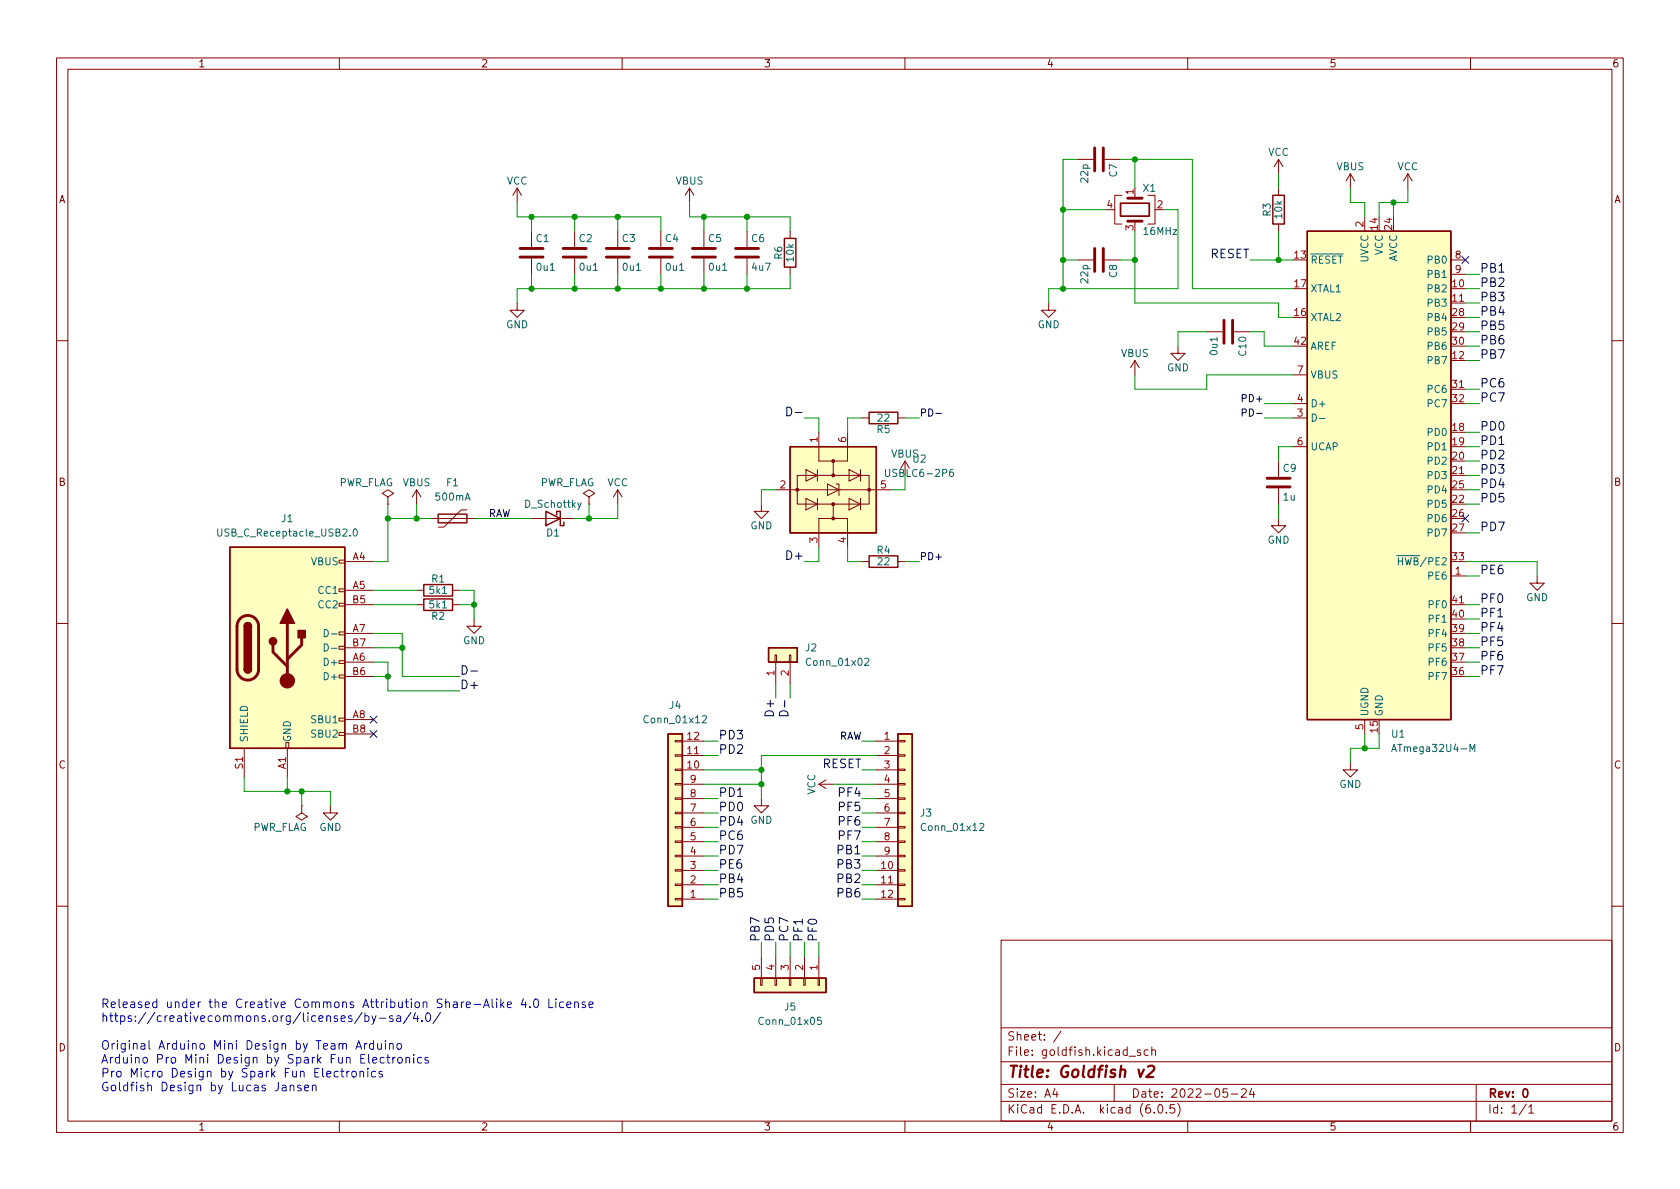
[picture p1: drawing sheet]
<svg xmlns="http://www.w3.org/2000/svg" width="297mm" height="210mm" viewBox="0 0 297 210" stroke-linecap="round" stroke-linejoin="round" font-family="sans-serif">
<g fill="none" stroke="#840000" stroke-width=".18">
<path d="M10 10.2h277v190.1h-277zM12 12.2h273v186.1h-273zM60 10.2v2M110 10.2v2M160 10.2v2M210 10.2v2M260 10.2v2M91.4 33.3l-.7 1.2M91.4 33.3v2.5M91.4 33.3l.8 1.2M121.9 33.3l-.7 1.2M121.9 33.3v2.5"/>
<path d="M121.9 33.3l.8 1.2M190.5 28.2h2.8M195.3 28.2h2.8M198.4 34.5h-1.3v5.1h1.3M200.7 34.5v.5M200.7 39.1v.5M202.9 34.5h1.3v5.1h-1.3M226.1 28.2l-.8 1.3M226.1 28.2v2.5M226.1 33.3v1.2M226.1 39.6v1.3M226.1 28.2l.7 1.3"/>
<path d="M238.8 30.7l-.8 1.3M238.8 30.7v2.6M238.8 30.7l.7 1.3M241.3 38.3v2.6M248.9 30.7l-.7 1.3M248.9 30.7v2.6M248.9 30.7l.8 1.3M91.4 53.6v1.3h1.3l-1.3 1.2-1.2-1.2h1.2M94 40.9v2.8M94 45.7v2.8M101.6 40.9v2.8M101.6 45.7v2.8"/>
<path d="M109.2 40.9v2.8M109.2 45.7v2.8M116.8 40.9v2.8M116.8 45.7v2.8M124.5 40.9v2.8M124.5 45.7v2.8M132.1 40.9v2.8M132.1 45.7v2.8M139.7 40.9v1.3M139.7 47.2v1.3M185.4 53.6v1.3h1.3l-1.3 1.2-1.3-1.2h1.3M190.5 46h2.8"/>
<path d="M195.3 46h2.8M213.4 58.7h2.8M218.2 58.7h2.8M256.5 53.6h2.6M256.5 46h2.6M256.5 48.5h2.6M10 60.2h2M144.8 76.4v5.1h2.5M149.9 76.4v5.1h-2.6v2.6M152.4 73.9h1.3M158.7 73.9h1.3M200.7 63.7v2.6"/>
<path d="M200.7 63.7l-.8 1.3M200.7 63.7l.7 1.3M208.3 61.2v1.3h1.2l-1.2 1.2-1.3-1.2h1.3M228.6 73.9h2.5M228.6 71.4h2.5M228.6 79h2.5M228.6 66.3h2.5M256.5 68.8h2.6M285 60.2h2M59.9 99.1h1.1v.5h-1.1zM61 99.3h5M68.6 87.9l1-.7-1-.6-1 .6 1 .7v1.2"/>
<path d="M68.6 89.1h.1M73.7 86.6l-.8 1.3M73.7 86.6v2.5M73.7 86.6l.7 1.3M76.2 91.7h7.6M82.5 90.2h-1l-3 3h-1M94 91.7h7.6M104.1 87.9l1.1-.7-1.1-.6-1 .6 1 .7v1.2M104.1 89.1h.1M109.2 86.6l-.7 1.3M109.2 86.6v2.5M109.2 86.6l.8 1.3"/>
<path d="M134.6 89.1v1.3h1.3l-1.3 1.3-1.3-1.3h1.3M137.2 86.6h20.3M141 84.1h12.7v5h-12.7zM142.5 83.1l2 1-2 1zM142.5 88.1l2 1-2 1.1zM144.5 83.1v2M144.5 88.1v2.1M146.3 85.6l2 1-2 1zM147.3 89.1v2.6h2.6v5.1M147.3 91.7h-2.5v5.1M147.8 85.6h.5v2M150.1 83.1l2 1-2 1z"/>
<path d="M150.1 88.1l2 1-2 1.1zM152.1 83.1v2M152.1 88.1v2.1M152.4 99.3h1.3M158.7 99.3h1.3M160 81.5v2.6M160 81.5l-.7 1.3M160 81.5l.8 1.3M226.1 91.7v1.3h1.2l-1.2 1.2-1.3-1.2h1.3M226.1 81.5v2.8M226.1 86.4v2.7M256.5 84.1h2.6"/>
<path d="M10 110.2h2M59.9 119.4h1.1v.5h-1.1zM59.9 116.8h1.1v.5h-1.1zM59.9 114.3h1.1v.5h-1.1zM59.9 111.8h1.1v.5h-1.1zM59.9 106.7h1.1v.5h-1.1zM59.9 104.1h1.1v.5h-1.1zM61 106.9h5M61 104.4h5M61 117.1h5M61 112h5M61 119.6h5"/>
<path d="M61 114.5h5M73.7 106.9h1.2M73.7 104.4h1.2M80 106.9h1.3M80 104.4h1.3M83.8 109.5v1.2h1.3l-1.3 1.3-1.3-1.3h1.3M137 115.8h.3v1.3h-.3zM137.2 117.1v3.8M139.6 115.8h.2v1.3h-.2zM139.7 117.1v3.8M256.5 101.8h2.6M256.5 106.9h2.6"/>
<path d="M271.8 101.8v1.3h1.2l-1.2 1.3-1.3-1.3h1.3M285 110.2h2M43.2 132.3v5.1M50.5 131.3h.6v1h-.6zM50.8 132.3v5.1M59.9 129.5h1.1v.5h-1.1zM59.9 127h1.1v.5h-1.1zM61 127.2h5M61 129.8h5M119.4 130.9h1.2v.3h-1.2zM119.4 133.5h1.2v.2h-1.2zM119.4 136h1.2v.3h-1.2z"/>
<path d="M119.4 138.6h1.2v.2h-1.2zM120.6 131.1h3.9M120.6 133.6h3.9M120.6 136.1h3.9M120.6 138.7h3.9M144.8 138.7h2.5M144.8 138.7l1.2 .7M146 137.9l-1.2 .8M154.9 131.1h3.8M154.9 133.6h3.8M154.9 136.1h3.8M154.9 138.7h3.8"/>
<path d="M158.7 138.6h1.3v.2h-1.3zM158.7 136h1.3v.3h-1.3zM158.7 133.5h1.3v.2h-1.3zM158.7 130.9h1.3v.3h-1.3zM238.8 134.9v1.2h1.2l-1.2 1.3-1.3-1.3h1.3M241.3 127.2v2.6M53.3 142.5v1.3l1.1 .6-1.1 .6-1-.6 1-.6M53.3 142.5h.1M58.4 142.5v1.3h1.3l-1.3 1.2-1.3-1.2h1.3M119.4 141.1h1.2v.2h-1.2zM119.4 143.6h1.2v.3h-1.2zM119.4 146.2h1.2v.2h-1.2z"/>
<path d="M119.4 148.7h1.2v.3h-1.2zM119.4 151.3h1.2v.2h-1.2zM119.4 153.8h1.2v.2h-1.2zM119.4 156.3h1.2v.3h-1.2zM119.4 158.9h1.2v.2h-1.2zM120.6 153.9h3.9M120.6 156.5h3.9M120.6 159h3.9M120.6 141.2h3.9M120.6 143.8h3.9M120.6 146.3h3.9M120.6 148.8h3.9"/>
<path d="M120.6 151.4h3.9M134.6 141.2v1.3h1.3l-1.3 1.3-1.3-1.3h1.3M154.9 153.9h3.8M154.9 156.5h3.8M154.9 159h3.8M154.9 141.2h3.8M154.9 143.8h3.8M154.9 146.3h3.8M154.9 148.8h3.8M154.9 151.4h3.8M158.7 158.9h1.3v.2h-1.3zM158.7 156.3h1.3v.3h-1.3z"/>
<path d="M158.7 153.8h1.3v.2h-1.3zM158.7 151.3h1.3v.2h-1.3zM158.7 148.7h1.3v.3h-1.3zM158.7 146.2h1.3v.2h-1.3zM158.7 143.6h1.3v.3h-1.3zM158.7 141.1h1.3v.2h-1.3zM10 160.2h2M134.5 173h.2v1.2h-.2zM134.6 169.2v3.8M137 173h.3v1.2h-.3zM137.2 169.2v3.8M139.6 173h.2v1.2h-.2z"/>
<path d="M139.7 169.2v3.8M142.1 173h.3v1.2h-.3zM142.2 169.2v3.8M144.7 173h.2v1.2h-.2zM144.8 169.2v3.8M177 166.3h108v32h-108zM285 160.2h2M60 198.3v2M110 198.3v2M160 198.3v2M177 194.8h108M177 191.8h108"/>
<path d="M177 187.8h108M177 181.8h108M186.5 192.5l-.4 1h1M186.9 193v1M187.6 182.4l-1.3 1.9M197 191.8v3M199.6 186.8h1.2M201.6 185.7l-.3-.1-.2 .2v.3l.5 .1v.4h-.5M203 185.7l-.4-.1-.3 .3v.4l.1 .3h.6M203.6 185.8l.3-.2 .3 .1 .1 .9M203.6 185.1v1.5M204.1 196.7v.1"/>
<path d="M204.9 195.4l.2-.1a.81 .81 0 0 1 .6 .7 .81 .81 0 0 1-.3 .8h-.2a.81 .81 0 0 1-.6-.6 .81 .81 0 0 1 .3-.8zM206.2 196.7v.1M207.6 195.3h-.7v.7l.2-.1 .5 .1 .1 .2-.1 .5-.2 .1-.5-.1M208.2 195.1a1.72 1.72 0 0 1 0 2.3M210 198.3v2M217 192.5h-.7l-.1 .7 .2-.1 .5 .1 .2 .2-.1 .5-.2 .1-.6-.1M217.7 193.5h1.2M219.5 192.7l.6-.2 .2 .2 .1 .3-1 1h1M221.3 192.5l-.4 1h1M221.6 193v1M260 198.3v2M261 191.8v6.5"/>
<path d="M269.9 195.3l-1.3 1.9M270.3 195.8l.4-.5v1.5M270.3 196.8h.9"/>
</g>
<path d="M198.1 35.9h5.1v2.3h-5.1zM269.4 192.7l.2-.2a.8 .8 0 0 1 .5 .8 .8 .8 0 0 1-.5 .7l-.2-.1-.1-.4z" fill="none" stroke="#840000" stroke-width=".3"/>
<path d="M201.3 189.1l.3 1.4 .7-1.4M203 188.7l.3-.2h.5a.45 .45 0 0 1 .3 .5l-.2 .3-1.2 1.2h1.2" fill="none" stroke="#840000" stroke-width=".4"/>
<g fill="#ffffc2" stroke="#ffffc2" stroke-width=".18">
<path d="M139.7 79h15.2v15.2h-15.2z"/>
<path d="M158.7 129.8h2.6v30.5h-2.6z"/>
<path d="M231.1 40.9h25.4v86.3h-25.4z"/>
<path d="M135.9 114.5h5.1v2.6h-5.1z"/>
<path d="M118.1 129.8h2.5v30.5h-2.5z"/>
<path d="M40.6 96.8h20.4v35.5h-20.4z"/>
<path d="M133.3 173h12.7v2.5h-12.7z"/>
</g>
<g fill="none" stroke="#840000" stroke-width=".25">
<path d="M225 34.5h2.1v5.1h-2.1zM138.7 42.2h2v5h-2zM231.1 40.9h25.4v86.3h-25.4zM139.7 79h15.2v15.2h-15.2zM153.7 72.9h5v2h-5zM40.6 96.8h20.4v35.5h-20.4zM77.5 90.9h5v1.6h-5zM96.5 90.4l2.6 1.3-2.6 1.3zM98.4 91.1v-.7h.7v2.6h.6v-.7M153.7 98.3h5v2h-5zM43.2 118.4a.64 .64 0 0 0 .6 .6 .64 .64 0 0 0 .6-.6M43.2 110.7a.64 .64 0 0 1 .6-.6 .64 .64 0 0 1 .6 .6"/>
<path d="M74.9 105.9h5.1v2h-5.1zM74.9 103.4h5.1v2h-5.1zM135.9 114.5h5.1v2.6h-5.1zM118.1 129.8h2.5v30.5h-2.5zM158.7 129.8h2.6v30.5h-2.6zM133.3 173h12.7v2.5h-12.7z"/>
</g>
<g fill="#840000" stroke="#840000" stroke-width=".18">
<circle cx="147.3" cy="81.5" r=".25"/>
<circle cx="147.3" cy="84.1" r=".25"/>
<circle cx="141" cy="86.6" r=".25"/>
<circle cx="153.7" cy="86.6" r=".25"/>
<circle cx="147.3" cy="89.1" r=".25"/>
<circle cx="147.3" cy="91.7" r=".25"/>
<circle cx="50.8" cy="120.4" r="1.27"/>
</g>
<g fill="none" stroke="#006464" stroke-width=".18">
<path d="M232 73.2a.64 .64 0 0 1 .8 .6 .64 .64 0 0 1-.8 .7zM233.3 74h1M38.5 93.5v1.1l.2 .2h.3l.2-.2v-1.1M62.6 93.7l.1-.2a.68 .68 0 0 1 .5 .7 .68 .68 0 0 1-.5 .6l-.1-.1-.2-.4zM102.7 88.9l-.4 1.1-.2 .1M156.6 83v1l.2 .3h.3l.2-.3v-1M168.5 83l-.4 .1a.85 .85 0 0 0 0 1.2l.4-.2 .1-.4-.2-.2h-.3l-.2 .2M57.3 111.3a.64 .64 0 0 1 .8 .6 .64 .64 0 0 1-.8 .7zM57.3 113.9a.64 .64 0 0 1 .8 .6 .64 .64 0 0 1-.8 .6zM58.6 112.1h1M58.6 114.6h1M152.9 116.5l.5-.1 .2 .4-.8 .9h.8"/>
<path d="M124.2 126.7l.5-.1 .2 .3-.8 .9h.8M246.1 132.9l.4-1.3 .4 1.3M246.2 132.5h.6M259.9 132.9v-1.3l.4 .9 .5-.9v1.3M173.2 145.7l.5-.1 .2 .4-.7 .9h.7M145.2 179.9h-.6l-.1 .6 .2-.1h.4l.1 .2v.4l-.2 .2-.5-.2"/>
</g>
<g fill="none" stroke="#840000" stroke-width=".51">
<path d="M193.5 26.2v4M195.1 26.2v4M199.4 35h2.5M199.4 39.1h2.5M91.9 45.5h4.1M91.9 43.9h4.1M99.6 45.5h4M99.6 43.9h4M107.2 45.5h4.1M107.2 43.9h4.1M114.8 45.5h4.1M114.8 43.9h4.1"/>
<path d="M122.4 45.5h4.1M122.4 43.9h4.1M130 45.5h4.1M130 43.9h4.1M193.5 43.9v4.1M195.1 43.9v4.1M216.4 56.6v4.1M217.9 56.6v4.1M224 86.1h4.1M224 84.6h4.1M42.5 109.4a1.91 1.91 0 0 1 2-.4 1.91 1.91 0 0 1 1.2 1.7v7.7a1.91 1.91 0 0 1-1.9 1.9 1.91 1.91 0 0 1-1.9-1.9v-7.8l.2-.7zM48.3 114v1.3l2.5 2.6"/>
<path d="M50.8 110.2v10.2M53.3 112.8v1.2l-2.5 2.6"/>
</g>
<g fill="#840000" stroke="#840000" stroke-width=".25">
<path d="M43.2 118.4h1.2a.64 .64 0 0 1-.6 .6 .64 .64 0 0 1-.6-.6z"/>
<path d="M43.2 110.7h1.2v7.7h-1.2z"/>
<path d="M43.4 110.3a.64 .64 0 0 1 .7-.1 .64 .64 0 0 1 .3 .5h-1.2z"/>
<path d="M50.8 107.7l1.3 2.5h-2.6z"/>
<path d="M52.7 111.5h1.3v1.3h-1.3z"/>
<circle cx="48.3" cy="113.4" r=".63"/>
</g>
<path d="M139.1 72a.77 .77 0 0 1 .9 .8 .77 .77 0 0 1-.9 .7zM140.6 72.9h1.2M165.5 73.1h.9M219.6 73l.6-.1 .2-.2-.1-.3-.7-.1v1.3M81.7 117.7a.77 .77 0 0 1 .9 .8 .77 .77 0 0 1-.9 .7zM83.2 118.7h1.2M137.9 126a.82 .82 0 0 1 .9-.3 .82 .82 0 0 1 .5 .9h-1.5zM138.7 123.9v1.1" fill="none" stroke="#0f0f0f" stroke-width=".18"/>
<g fill="none" stroke="#0000c2" stroke-width=".18">
<path d="M64 179l-1.3 2M64.5 179.7l.5-.1 .2 .3v.4l-.1 .3h-.6M64.5 179.1v1.5M65.8 179.6l.3 1M66.5 179.6l-.5 1.4-.2 .1M69.5 179.7l-.4-.1-.2 .2v.3l.6 .1v.4h-.6M70.2 179.7h.6v.9M70.8 180l-.5 .1a.3 .3 0 0 0-.2 .2 .3 .3 0 0 0 .2 .3h.5M72.6 179l-1.3 2M73.4 179l-.3 1.1h.9M73.8 179.6v1M75.4 179.3l.2-.2a.83 .83 0 0 1 .6 .6 .83 .83 0 0 1-.3 .9h-.1a.82 .82 0 0 1-.4-1.3z"/>
<path d="M77.9 179l-1.3 2M88.7 177.6l.4 .6M89.1 177.2l-.6 .5M89.7 177.7l.7-.2v-.3h-.5l-.2 .2 .1 .7h.6M92.5 176.6l-.3 1.1h.9M92.9 177.2v1M93.7 178v.2M94.5 176.8l.2-.1a.83 .83 0 0 1 .6 .6 .83 .83 0 0 1-.3 .8l-.1 .1a.82 .82 0 0 1-.4-1.4zM97 176.7v1.5h.8M98.3 176.7v.1M98.3 177.2v1M99.6 177.2h-.4l-.3 .3v.4l.2 .2h.5"/>
<path d="M100.2 177.7l.8-.2-.1-.3h-.5l-.2 .2 .1 .7h.6M101.6 177.3l.2-.1h.4l.1 1M101.6 177.2v1M103.5 177.2h-.4l-.2 .2 .1 .2 .5 .1v.4h-.6M104.1 177.7l.8-.2-.1-.3h-.4l-.3 .2 .1 .7h.6M49.9 192h.6l.1 .9M50.6 192.3h-.5a.3 .3 0 0 0-.2 .3 .3 .3 0 0 0 .2 .3l.5-.1M51.3 192l.2-.1 .4 .1 .1 .9M51.3 191.9v1M53.2 192l-.4-.1-.2 .2 .1 .2 .5 .2v.3h-.6M53.9 192.4l.7-.1-.1-.3-.4-.1-.2 .2v.7h.6M55.2 192l.2-.1 .4 .1 .1 .9"/>
<path d="M55.2 191.9v1M59.8 189.5l-.4-.1-.3 .3v.5l.1 .2h.6M60.2 189.4h.6M60.5 188.9v1.3l.3 .2M61.3 189.4v1M61.8 189.4l-.3 .1-.2 .2M62.3 189.6l.2-.2 .4 .2 .1 .6-.1 .2h-.4l-.2-.1zM62.9 185.5l.5-1.5 .5 1.5M63.1 185.1h.7M63.6 189.6l.3-.2 .3 .1 .1 .9M63.6 189.4v1M64.4 184.5v1"/>
<path d="M64.9 184.5l-.3 .1-.2 .2M65 189.4v1M65.9 187.5l.7-.2v-.2l-.5-.1-.2 .2 .1 .7h.6M66 184.6l-.4-.1-.3 .3v.5l.2 .2h.5M66 184v1.5M66.4 189.5l-.4-.1-.3 .3v.5l.1 .2h.6M66.8 184.5v1h.4l.2-.1M67.1 180.1h1.1M67.4 184.5v1M67.6 189.5l-.4-.1-.2 .3 .1 .2 .5 .1v.4h-.6M67.9 187.1l-.4-.1-.3 .3v.4l.1 .2h.6M68.1 184v.2"/>
<path d="M68.1 184.5v1M68.4 187h.5M68.6 186.5v1.3l.3 .2M68.9 184.7l.2-.2 .4 .1v.9M68.9 184.5v1M69.5 187v1M69.9 187l-.3 .1-.1 .2M70.3 184.7l.2-.2 .4 .2 .1 .6-.2 .2h-.3l-.2-.1zM70.4 187.1l.2-.1 .5 .1v.6l-.1 .2-.4 .1-.2-.1zM71.8 187.1l.2-.1 .4 .1v.9M71.8 187v1M73.2 186.5v.1"/>
<path d="M73.2 187v1M74.5 187.1l-.4-.1-.3 .3v.4l.2 .2h.5M74.6 180.5v.1M75.7 187.1l-.4-.1-.2 .2 .1 .2 .5 .2v.3h-.6"/>
</g>
<g fill="none" stroke="#009600" stroke-width=".18">
<path d="M91.4 35.8v2.5h25.4v2.6M94 38.3v2.6M101.6 38.3v2.6M109.2 38.3v2.6M121.9 35.8v2.5h17.8v2.6M124.5 38.3v2.6M132.1 38.3v2.6M188 37.1h7.6M190.5 28.2h-2.5v22.8M198.1 28.2h12.7v22.8h17.8M200.7 28.2v5.1M205.7 37.1h2.6v13.9h-22.9v2.6"/>
<path d="M226.1 30.7v2.6M238.8 33.3v2.5h2.5v2.5M246.4 35.8v2.5M248.9 33.3v2.5h-5.1v2.5M94 48.5v2.5M101.6 48.5v2.5M109.2 48.5v2.5M116.8 48.5v2.5M124.5 48.5v2.5M132.1 48.5v2.5M139.7 48.5v2.5h-48.3v2.6M188 46h2.5"/>
<path d="M198.1 46h2.6M200.7 40.9v12.7h25.4v2.5h2.5M213.4 58.7h-5.1v2.5M221 46h7.6M221 58.7h2.5v2.5h5.1M226.1 40.9v5.1M259.1 58.7h2.5M259.1 53.6h2.5M259.1 51h2.5M259.1 56.1h2.5M259.1 48.5h2.5M142.2 73.9h2.6v2.5"/>
<path d="M152.4 73.9h-2.5v2.5M160 73.9h2.6M200.7 66.3v2.5h12.7v-2.5h15.2M223.5 73.9h5.1M223.5 71.4h5.1M228.6 79h-2.5v2.5M259.1 68.8h2.5M259.1 61.2h2.5M259.1 71.4h2.5M259.1 79h2.5M259.1 76.4h2.5M259.1 63.7h2.5"/>
<path d="M68.6 89.1v10.2h-2.6M68.6 91.7h7.6M73.7 89.1v2.6M83.8 91.7h10.2M104.1 89.1v2.6M109.2 89.1v2.6h-7.6M137.2 86.6h-2.6v2.5M144.8 96.8v2.5h-2.6M149.9 96.8v2.5h2.5M160 84.1v2.5h-2.5M160 99.3h2.6M226.1 89.1v2.6"/>
<path d="M259.1 99.3h12.7v2.5M259.1 86.6h2.5M259.1 84.1h2.5M259.1 81.5h2.5M259.1 89.1h2.5M259.1 94.2h2.5M66 112h5.1v7.6h10.2M66 106.9h7.7M66 104.4h7.7M66 117.1h2.6v5.1h12.7M66 119.6h2.6M66 114.5h5.1"/>
<path d="M81.3 106.9h2.5M81.3 104.4h2.5v5.1M259.1 112h2.5M259.1 106.9h2.5M259.1 101.8h2.5M259.1 117.1h2.5M259.1 119.6h2.5M259.1 109.5h2.5M259.1 114.5h2.5M43.2 137.4v2.5h15.2v2.6M50.8 137.4v2.5M53.3 139.9v2.6"/>
<path d="M124.5 133.6h2.5M124.5 136.1h10.1M124.5 131.1h2.5M124.5 138.7h10.1M137.2 120.9v2.5M139.7 120.9v2.5M147.3 138.7h7.6M152.4 136.1h2.5M152.4 131.1h2.5M154.9 133.6h-20.3v7.6M241.3 129.8v2.5M243.8 129.8v2.5h-5v2.6"/>
<path d="M124.5 143.8h2.5M124.5 146.3h2.5M124.5 141.2h2.5M124.5 151.4h2.5M124.5 153.9h2.5M124.5 148.8h2.5M124.5 159h2.5M124.5 156.5h2.5M152.4 143.8h2.5M152.4 146.3h2.5M152.4 141.2h2.5M152.4 151.4h2.5"/>
<path d="M152.4 153.9h2.5M152.4 148.8h2.5M152.4 159h2.5M152.4 156.5h2.5M134.6 166.6v2.6M137.2 166.6v2.6M139.7 166.6v2.6M142.2 166.6v2.6M144.8 166.6v2.6"/>
</g>
<path d="M258.5 45.4l1.2 1.2M259.7 45.4l-1.2 1.2M258.5 91.1l1.2 1.2M259.7 91.1l-1.2 1.2M65.4 126.6l1.2 1.3M65.4 129.2l1.2 1.2M66.6 126.6l-1.2 1.3M66.6 129.2l-1.2 1.2" fill="none" stroke="#000084" stroke-width=".18"/>
<g fill="#009600" stroke="#009600" stroke-width=".18">
<circle cx="246.4" cy="35.8" r=".46"/>
<circle cx="226.1" cy="46" r=".46"/>
<circle cx="241.3" cy="132.3" r=".46"/>
<circle cx="188" cy="46" r=".46"/>
<circle cx="188" cy="51" r=".46"/>
<circle cx="200.7" cy="28.2" r=".46"/>
<circle cx="200.7" cy="46" r=".46"/>
<circle cx="188" cy="37.1" r=".46"/>
<circle cx="73.7" cy="91.7" r=".46"/>
<circle cx="109.2" cy="51" r=".46"/>
<circle cx="94" cy="51" r=".46"/>
<circle cx="104.1" cy="91.7" r=".46"/>
<circle cx="101.6" cy="38.3" r=".46"/>
<circle cx="94" cy="38.3" r=".46"/>
<circle cx="68.6" cy="91.7" r=".46"/>
<circle cx="134.6" cy="136.1" r=".46"/>
<circle cx="134.6" cy="138.7" r=".46"/>
<circle cx="124.5" cy="51" r=".46"/>
<circle cx="116.8" cy="51" r=".46"/>
<circle cx="101.6" cy="51" r=".46"/>
<circle cx="132.1" cy="38.3" r=".46"/>
<circle cx="124.5" cy="38.3" r=".46"/>
<circle cx="109.2" cy="38.3" r=".46"/>
<circle cx="132.1" cy="51" r=".46"/>
<circle cx="83.8" cy="106.9" r=".46"/>
<circle cx="71.1" cy="114.5" r=".46"/>
<circle cx="53.3" cy="139.9" r=".46"/>
<circle cx="50.8" cy="139.9" r=".46"/>
<circle cx="68.6" cy="119.6" r=".46"/>
</g>
<text font-size="2.8" fill="#840000" x="178" y="190.6">Title: Goldfish v2</text>
<g font-size="2.1" fill="#0f0f0f">
<text x="213.9" y="45.7">RESET</text>
<text x="261.6" y="48.2">PB1</text>
<text x="261.6" y="53.3">PB3</text>
<text x="261.6" y="50.7">PB2</text>
<text x="261.6" y="55.8">PB4</text>
<text x="261.6" y="58.4">PB5</text>
<text x="261.6" y="63.4">PB7</text>
<text x="261.6" y="60.9">PB6</text>
<text x="261.6" y="68.5">PC6</text>
<text x="261.6" y="71.1">PC7</text>
<text x="261.6" y="76.1">PD0</text>
<text x="261.6" y="81.2">PD2</text>
<text x="261.6" y="83.8">PD3</text>
<text x="261.6" y="78.7">PD1</text>
<text x="261.6" y="88.8">PD5</text>
<text x="261.6" y="86.3">PD4</text>
<text x="261.6" y="93.9">PD7</text>
<text x="139.5" y="99">D+</text>
<text x="261.6" y="101.5">PE6</text>
<text x="261.6" y="106.6">PF0</text>
<text x="261.6" y="111.7">PF4</text>
<text x="261.6" y="109.2">PF1</text>
<text x="261.6" y="119.3">PF7</text>
<text x="261.6" y="116.8">PF6</text>
<text x="261.6" y="114.2">PF5</text>
<text x="81.3" y="121.9">D+</text>
<text x="127" y="130.7">PD3</text>
<text x="136.8" y="126.2" transform="rotate(-90 136.8 126.2)">D+</text>
<text x="127" y="133.3">PD2</text>
<text x="145.3" y="135.8">RESET</text>
<text x="127" y="143.4">PD0</text>
<text x="127" y="140.9">PD1</text>
<text x="148.5" y="143.4">PF5</text>
<text x="148.5" y="140.9">PF4</text>
<text x="127" y="148.5">PC6</text>
<text x="127" y="146">PD4</text>
<text x="148.5" y="146">PF6</text>
<text x="148.5" y="148.5">PF7</text>
<text x="127" y="153.6">PE6</text>
<text x="127" y="151.1">PD7</text>
<text x="148.3" y="151.1">PB1</text>
<text x="148.3" y="153.6">PB3</text>
<text x="127" y="156.1">PB4</text>
<text x="127" y="158.7">PB5</text>
<text x="148.3" y="156.1">PB2</text>
<text x="148.3" y="158.7">PB6</text>
<text x="134.3" y="166.6" transform="rotate(-90 134.3 166.6)">PB7</text>
<text x="136.8" y="166.6" transform="rotate(-90 136.8 166.6)">PD5</text>
<text x="139.4" y="166.6" transform="rotate(-90 139.4 166.6)">PC7</text>
<text x="141.9" y="166.6" transform="rotate(-90 141.9 166.6)">PF1</text>
<text x="144.5" y="166.6" transform="rotate(-90 144.5 166.6)">PF0</text>
</g>
<g font-size="2.1" fill="#0000c2">
<text x="17.8" y="178.3">Released under the Creative Commons Attribution Share-Alike 4.0 License</text>
<text x="17.8" y="180.7">https://creativecommons.org/licenses/by-sa/4.0/</text>
<text x="17.8" y="185.6">Original Arduino Mini Design by Team Arduino</text>
<text x="17.8" y="188.1">Arduino Pro Mini Design by Spark Fun Electronics</text>
<text x="17.8" y="190.5">Pro Micro Design by Spark Fun Electronics</text>
<text x="17.8" y="193">Goldfish Design by Lucas Jansen</text>
</g>
<g font-size="2.1" fill="#840000">
<text x="178" y="184">Sheet: /</text>
<text x="178" y="186.7">File: goldfish.kicad_sch</text>
<text x="178" y="196.9">KiCad E.D.A. kicad (6.0.5)</text>
<text x="178" y="194.1">Size: A4</text>
<text x="200" y="194.1">Date: 2022-05-24</text>
<text x="263" y="194.1">Rev: 0</text>
<text x="263" y="196.9">Id: 1/1</text>
</g>
<g font-size="1.8" fill="#840000">
<text x="35" y="11.9">1</text>
<text x="85" y="11.9">2</text>
<text x="135" y="11.9">3</text>
<text x="185" y="11.9">4</text>
<text x="235" y="11.9">5</text>
<text x="285" y="11.9">6</text>
<text x="10.3" y="35.9">A</text>
<text x="285.3" y="35.9">A</text>
<text x="10.3" y="85.9">B</text>
<text x="285.3" y="85.9">B</text>
<text x="10.3" y="135.9">C</text>
<text x="285.3" y="135.9">C</text>
<text x="10.3" y="185.9">D</text>
<text x="285.3" y="185.9">D</text>
<text x="35" y="199.9">1</text>
<text x="85" y="199.9">2</text>
<text x="135" y="199.9">3</text>
<text x="185" y="199.9">4</text>
<text x="235" y="199.9">5</text>
<text x="285" y="199.9">6</text>
</g>
<g font-size="1.8" fill="#006464">
<text x="224.2" y="27.6">VCC</text>
<text x="89.6" y="32.6">VCC</text>
<text x="119.5" y="32.6">VBUS</text>
<text x="192.4" y="32.2" transform="rotate(-90 192.4 32.2)">22p</text>
<text x="197.5" y="31.3" transform="rotate(-90 197.5 31.3)">C7</text>
<text x="202.1" y="33.9">X1</text>
<text x="236.3" y="30.1">VBUS</text>
<text x="247.1" y="30.1">VCC</text>
<text x="202.3" y="41.5">16MHz</text>
<text x="224.7" y="38.2" transform="rotate(-90 224.7 38.2)">R3</text>
<text x="226.7" y="38.6" transform="rotate(-90 226.7 38.6)">10k</text>
<text x="94.8" y="42.8">C1</text>
<text x="95" y="47.9">0u1</text>
<text x="102.4" y="42.8">C2</text>
<text x="102.6" y="47.9">0u1</text>
<text x="110" y="42.8">C3</text>
<text x="110.2" y="47.9">0u1</text>
<text x="117.7" y="42.8">C4</text>
<text x="117.8" y="47.9">0u1</text>
<text x="125.3" y="42.8">C5</text>
<text x="125.4" y="47.9">0u1</text>
<text x="132.9" y="42.8">C6</text>
<text x="133.1" y="47.9">4u7</text>
<text x="138.3" y="45.8" transform="rotate(-90 138.3 45.8)">R6</text>
<text x="140.3" y="46.2" transform="rotate(-90 140.3 46.2)">10k</text>
<text x="231.6" y="46.6">~{RESET}</text>
<text x="241.9" y="46.4" transform="rotate(-90 241.9 46.4)">UVCC</text>
<text x="244.5" y="45.1" transform="rotate(-90 244.5 45.1)">VCC</text>
<text x="247" y="46.4" transform="rotate(-90 247 46.4)">AVCC</text>
<text x="252.6" y="46.6">PB0</text>
<text x="192.4" y="50" transform="rotate(-90 192.4 50)">22p</text>
<text x="197.5" y="49.1" transform="rotate(-90 197.5 49.1)">C8</text>
<text x="231.6" y="51.7">XTAL1</text>
<text x="252.6" y="51.7">PB2</text>
<text x="252.6" y="49.1">PB1</text>
<text x="89.5" y="58">GND</text>
<text x="183.5" y="58">GND</text>
<text x="231.6" y="56.8">XTAL2</text>
<text x="252.6" y="54.2">PB3</text>
<text x="252.6" y="56.8">PB4</text>
<text x="252.6" y="59.3">PB5</text>
<text x="198.2" y="63.1">VBUS</text>
<text x="206.3" y="65.7">GND</text>
<text x="215.3" y="62.7" transform="rotate(-90 215.3 62.7)">0u1</text>
<text x="220.3" y="62.8" transform="rotate(-90 220.3 62.8)">C10</text>
<text x="231.6" y="61.8">AREF</text>
<text x="252.6" y="64.4">PB7</text>
<text x="252.6" y="61.8">PB6</text>
<text x="231.6" y="66.9">VBUS</text>
<text x="252.6" y="69.5">PC6</text>
<text x="155.1" y="76.6">R5</text>
<text x="155.2" y="74.5">22</text>
<text x="231.6" y="72">D+</text>
<text x="252.6" y="77.1">PD0</text>
<text x="252.6" y="72">PC7</text>
<text x="157.6" y="80.9">VBUS</text>
<text x="161.4" y="81.8">U2</text>
<text x="226.9" y="83.4">C9</text>
<text x="231.6" y="79.6">UCAP</text>
<text x="252.6" y="79.6">PD1</text>
<text x="252.6" y="82.2">PD2</text>
<text x="59.8" y="86">PWR_FLAG</text>
<text x="71.2" y="86">VBUS</text>
<text x="77.1" y="88.5">500mA</text>
<text x="79" y="86">F1</text>
<text x="92.9" y="89.8">D_Schottky</text>
<text x="95.4" y="86">PWR_FLAG</text>
<text x="107.4" y="86">VCC</text>
<text x="157.2" y="84.3">USBLC6-2P6</text>
<text x="226.9" y="88.5">1u</text>
<text x="252.6" y="84.7">PD3</text>
<text x="252.6" y="89.8">PD5</text>
<text x="252.6" y="87.2">PD4</text>
<text x="39.1" y="94.9">USB_C_Receptacle_USB2.0</text>
<text x="49.8" y="92.3">J1</text>
<text x="96.7" y="94.9">D1</text>
<text x="132.7" y="93.6">GND</text>
<text x="252.6" y="92.3">PD6</text>
<text x="252.6" y="94.9">PD7</text>
<text x="55" y="99.9">VBUS</text>
<text x="155.1" y="97.9">R4</text>
<text x="155.2" y="99.9">22</text>
<text x="224.1" y="96.1">GND</text>
<text x="246.6" y="99.9">~{HWB}/PE2</text>
<text x="56.4" y="105">CC1</text>
<text x="56.4" y="107.6">CC2</text>
<text x="76" y="107.6">5k1</text>
<text x="76" y="105">5k1</text>
<text x="76.3" y="103">R1</text>
<text x="252.7" y="102.5">PE6</text>
<text x="252.8" y="107.6">PF0</text>
<text x="269.8" y="106.3">GND</text>
<text x="76.3" y="109.6">R2</text>
<text x="81.9" y="113.9">GND</text>
<text x="252.8" y="112.6">PF4</text>
<text x="252.8" y="110.1">PF1</text>
<text x="57.6" y="117.7">D+</text>
<text x="142.4" y="115.2">J2</text>
<text x="142.9" y="117.7">Conn_01x02</text>
<text x="252.8" y="117.7">PF6</text>
<text x="252.8" y="115.2">PF5</text>
<text x="57.6" y="120.3">D+</text>
<text x="118.4" y="125.3">J4</text>
<text x="252.8" y="120.3">PF7</text>
<text x="43.8" y="131.3" transform="rotate(-90 43.8 131.3)">SHIELD</text>
<text x="51.4" y="131.3" transform="rotate(-90 51.4 131.3)">GND</text>
<text x="55.2" y="127.9">SBU1</text>
<text x="55.2" y="130.4">SBU2</text>
<text x="114.2" y="127.9">Conn_01x12</text>
<text x="241.9" y="126.7" transform="rotate(-90 241.9 126.7)">UGND</text>
<text x="244.5" y="126.7" transform="rotate(-90 244.5 126.7)">GND</text>
<text x="246.1" y="130.4">U1</text>
<text x="246.9" y="133">ATmega32U4-M</text>
<text x="144.1" y="140.5" transform="rotate(-90 144.1 140.5)">VCC</text>
<text x="236.8" y="139.3">GND</text>
<text x="44.6" y="146.9">PWR_FLAG</text>
<text x="56.5" y="146.9">GND</text>
<text x="132.7" y="145.7">GND</text>
<text x="162.7" y="144.4">J3</text>
<text x="163.2" y="146.9">Conn_01x12</text>
<text x="138.7" y="178.7">J5</text>
<text x="134.5" y="181.2">Conn_01x05</text>
</g>
<g font-size="1.8" fill="#a90000">
<text x="200.4" y="34.4" transform="rotate(-90 200.4 34.4)">1</text>
<text x="195.7" y="36.8">4</text>
<text x="200.4" y="40.7" transform="rotate(-90 200.4 40.7)">3</text>
<text x="204.6" y="36.8">2</text>
<text x="241" y="40.1" transform="rotate(-90 241 40.1)">2</text>
<text x="243.6" y="40.6" transform="rotate(-90 243.6 40.6)">14</text>
<text x="246.1" y="40.6" transform="rotate(-90 246.1 40.6)">24</text>
<text x="228.9" y="45.7">13</text>
<text x="257.3" y="45.7">8</text>
<text x="228.9" y="50.8">17</text>
<text x="256.8" y="50.8">10</text>
<text x="256.8" y="53.3">11</text>
<text x="257.3" y="48.3">9</text>
<text x="228.9" y="55.9">16</text>
<text x="256.8" y="55.9">28</text>
<text x="256.8" y="58.4">29</text>
<text x="228.9" y="61">42</text>
<text x="256.8" y="63.5">12</text>
<text x="256.8" y="61">30</text>
<text x="229.4" y="71.1">4</text>
<text x="229.4" y="66">7</text>
<text x="256.8" y="68.6">31</text>
<text x="256.8" y="71.1">32</text>
<text x="229.4" y="73.7">3</text>
<text x="256.8" y="76.2">18</text>
<text x="144.5" y="78.2" transform="rotate(-90 144.5 78.2)">1</text>
<text x="149.6" y="78.2" transform="rotate(-90 149.6 78.2)">6</text>
<text x="229.4" y="78.7">6</text>
<text x="256.8" y="78.7">19</text>
<text x="256.8" y="81.3">20</text>
<text x="256.8" y="83.8">21</text>
<text x="137.9" y="86.4">2</text>
<text x="155.7" y="86.4">5</text>
<text x="256.8" y="88.9">22</text>
<text x="256.8" y="86.4">25</text>
<text x="144.5" y="96" transform="rotate(-90 144.5 96)">3</text>
<text x="149.6" y="96" transform="rotate(-90 149.6 96)">4</text>
<text x="256.8" y="91.4">26</text>
<text x="256.8" y="94">27</text>
<text x="62.4" y="99.1">A4</text>
<text x="256.8" y="99.1">33</text>
<text x="257.3" y="101.6">1</text>
<text x="62.4" y="104.1">A5</text>
<text x="62.4" y="106.7">B5</text>
<text x="256.8" y="106.7">41</text>
<text x="62.4" y="111.8">A7</text>
<text x="256.8" y="111.8">39</text>
<text x="256.8" y="109.2">40</text>
<text x="62.4" y="116.8">A6</text>
<text x="62.4" y="119.4">B6</text>
<text x="62.4" y="114.3">B7</text>
<text x="136.9" y="119.5" transform="rotate(-90 136.9 119.5)">1</text>
<text x="139.4" y="119.5" transform="rotate(-90 139.4 119.5)">2</text>
<text x="256.8" y="119.4">36</text>
<text x="256.8" y="116.8">37</text>
<text x="256.8" y="114.3">38</text>
<text x="62.4" y="127">A8</text>
<text x="62.4" y="129.5">B8</text>
<text x="121.6" y="130.8">12</text>
<text x="156.4" y="130.8">1</text>
<text x="241" y="129" transform="rotate(-90 241 129)">5</text>
<text x="243.6" y="129.5" transform="rotate(-90 243.6 129.5)">15</text>
<text x="42.9" y="135.9" transform="rotate(-90 42.9 135.9)">S1</text>
<text x="50.5" y="136" transform="rotate(-90 50.5 136)">A1</text>
<text x="121.6" y="135.9">10</text>
<text x="121.6" y="133.3">11</text>
<text x="156.4" y="133.3">2</text>
<text x="156.4" y="135.9">3</text>
<text x="122.1" y="143.5">7</text>
<text x="122.1" y="141">8</text>
<text x="122.1" y="138.4">9</text>
<text x="156.4" y="138.4">4</text>
<text x="156.4" y="141">5</text>
<text x="156.4" y="143.5">6</text>
<text x="122.1" y="148.6">5</text>
<text x="122.1" y="146">6</text>
<text x="156.4" y="146">7</text>
<text x="156.4" y="148.6">8</text>
<text x="122.1" y="153.7">3</text>
<text x="122.1" y="151.1">4</text>
<text x="155.9" y="153.7">10</text>
<text x="156.4" y="151.1">9</text>
<text x="122.1" y="158.7">1</text>
<text x="122.1" y="156.2">2</text>
<text x="155.9" y="156.2">11</text>
<text x="155.9" y="158.7">12</text>
<text x="134.4" y="171.6" transform="rotate(-90 134.4 171.6)">5</text>
<text x="136.9" y="171.6" transform="rotate(-90 136.9 171.6)">4</text>
<text x="139.4" y="171.6" transform="rotate(-90 139.4 171.6)">3</text>
<text x="142" y="171.6" transform="rotate(-90 142 171.6)">2</text>
<text x="144.5" y="171.6" transform="rotate(-90 144.5 171.6)">1</text>
</g>
<g font-size="1.8" fill="#0f0f0f">
<text x="220" y="71.1">PD+</text>
<text x="162.6" y="73.6">PD-</text>
<text x="220.5" y="73.6">PD-</text>
<text x="86.4" y="91.4">RAW</text>
<text x="162.6" y="99">PD+</text>
<text x="148.2" y="130.8">RAW</text>
</g>
</svg>
